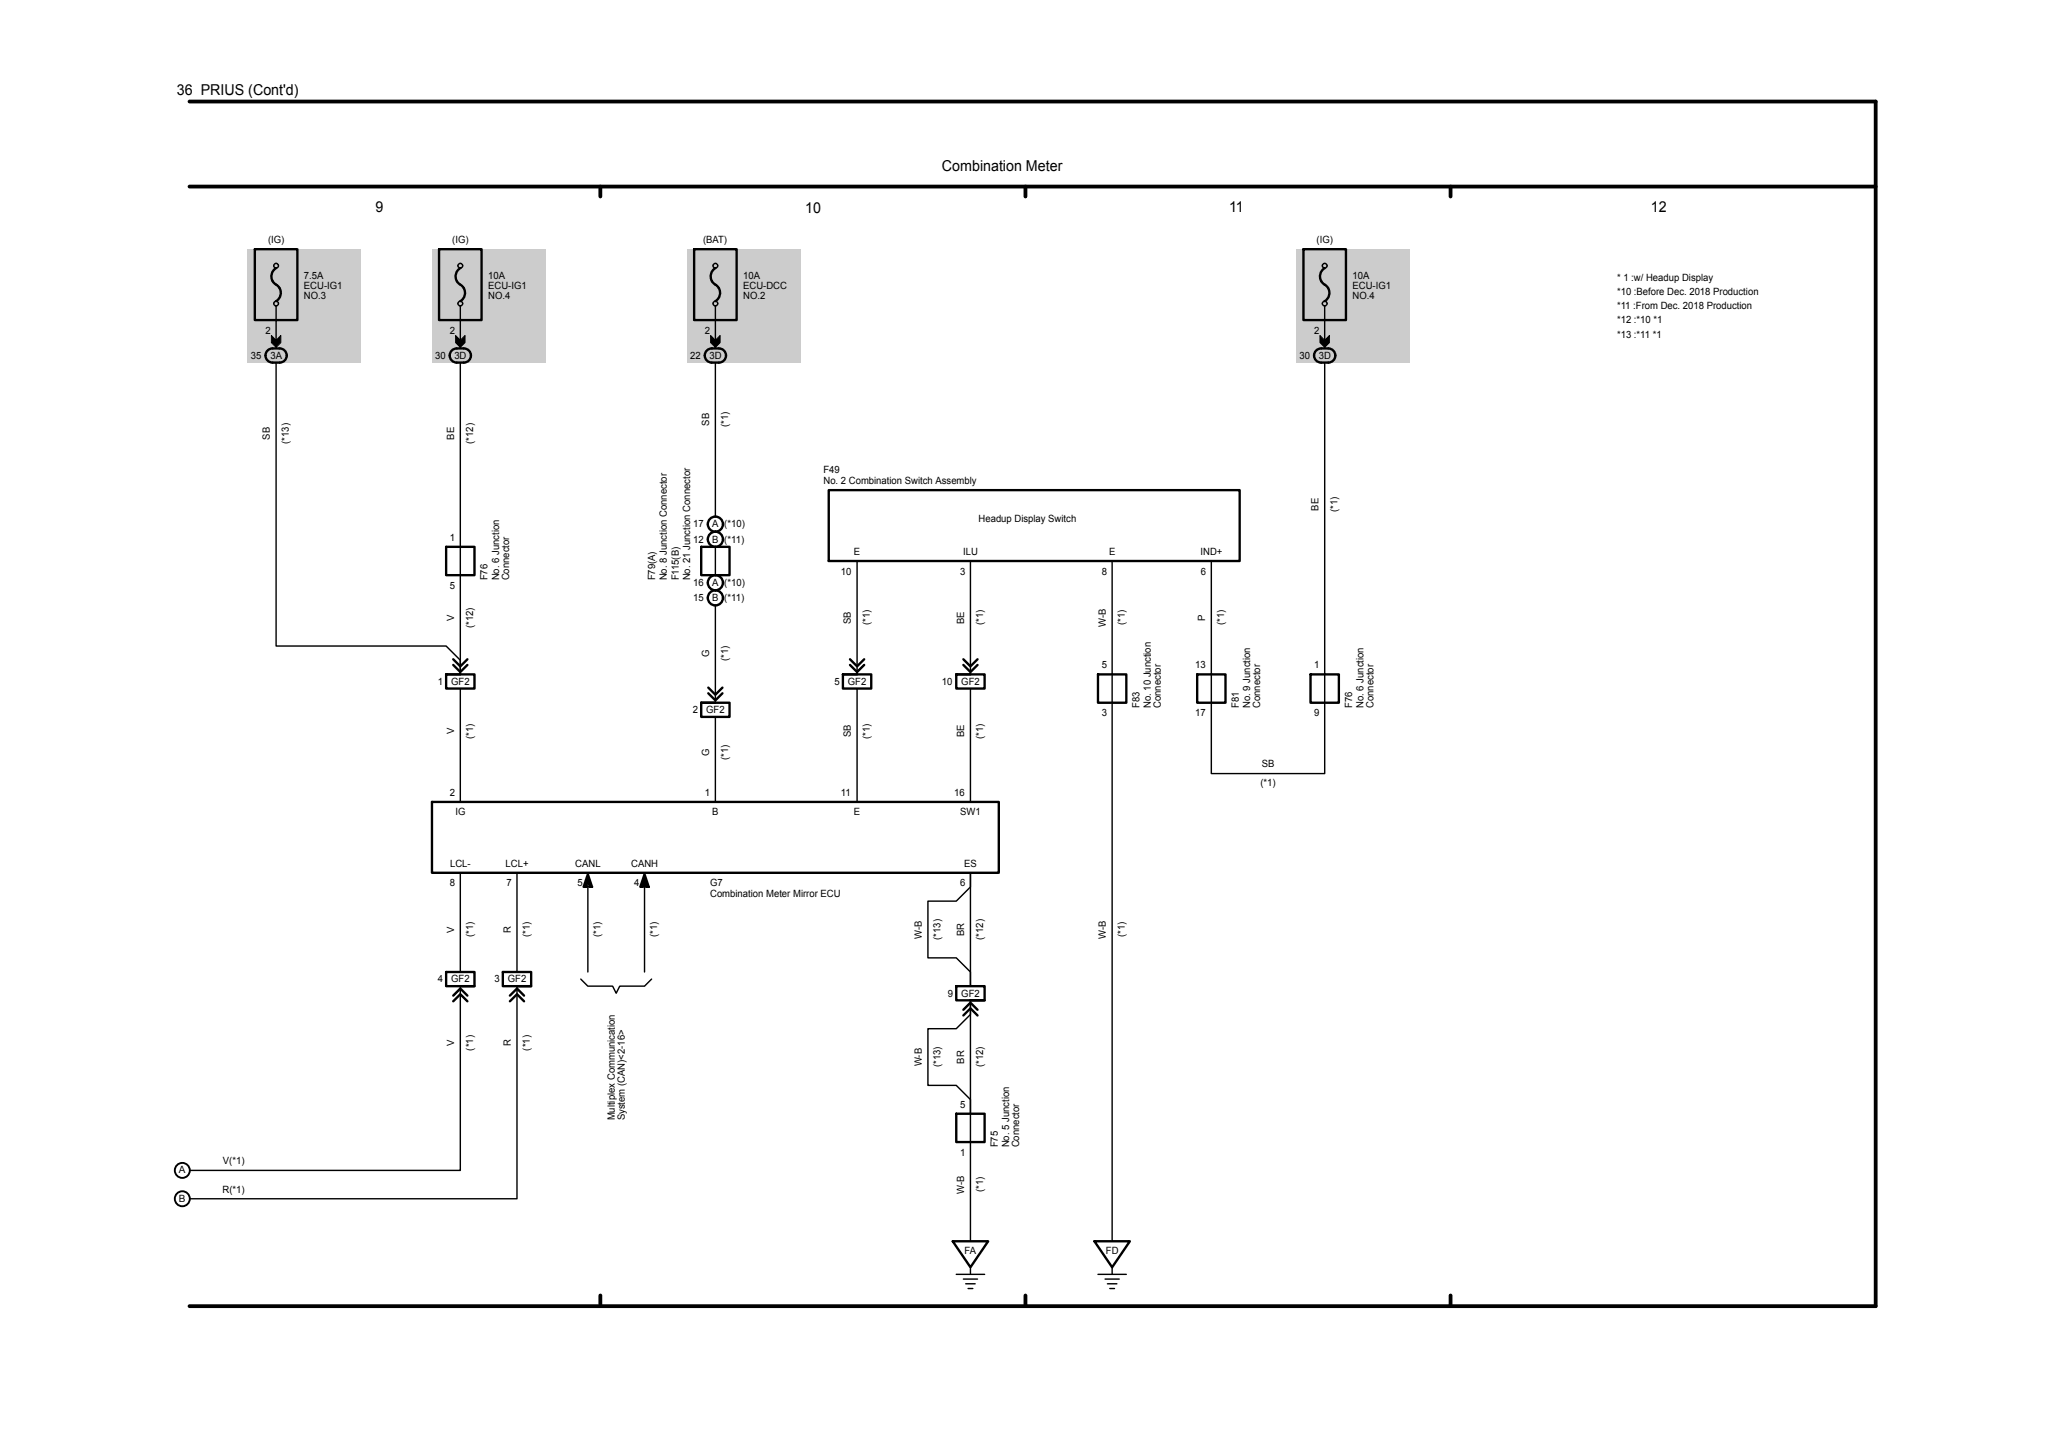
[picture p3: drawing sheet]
<svg xmlns="http://www.w3.org/2000/svg" width="297mm" height="210mm" viewBox="0 0 297 210" stroke-linecap="round" stroke-linejoin="round" font-family="sans-serif">
<path d="M27.5 14.7h244.4v174.6h-244.4M27.5 27h244.4M87 27v1.5M148.6 27v1.5M210.3 27v1.5M87 187.7v1.5M148.6 187.7v1.5M210.3 187.7v1.5" fill="none" stroke="#000" stroke-width=".55"/>
<g fill="#ccc">
<path d="M187.9 36.1h16.4v16.5h-16.4z"/>
<path d="M99.6 36.1h16.4v16.5h-16.4z"/>
<path d="M35.9 36.1h16.4v16.5h-16.4z"/>
<path d="M62.6 36.1h16.4v16.5h-16.4z"/>
<path d="M36.9 36.1h6.2v10.3h-6.2z"/>
<path d="M63.6 36.1h6.2v10.3h-6.2z"/>
<path d="M100.6 36.1h6.2v10.3h-6.2z"/>
<path d="M188.9 36.1h6.2v10.3h-6.2z"/>
</g>
<g fill="none" stroke="#000" stroke-width=".21">
<path d="M40 52.6v41h24.7l2 2.1v2v-45.1M40 44.3v6.2M66.7 44.3v6.2M103.7 52.6v22.3M103.7 44.3v6.2M192 52.6v59.5h-16.4v-30.8M192 44.3v6.2M103.7 79.3v4.1M66.7 99.8v16.4M103.7 87.7v14.1M124.2 81.3v16.4M124.2 99.8v16.4"/>
<path d="M140.7 81.3v16.4M140.7 99.8v16.4M161.2 81.3v98.6M103.7 103.9v12.3M66.7 126.5v14.4M74.9 126.5v14.4M85 128.5l.2-.7 .3 .7h.1l-.4-1.1-.4 1.1h-.1l.5-1.6 .5 1.6h.2l-.7-2-.7 2h1.4M85.2 126.5v14.4M93.2 128.5l.2-.7 .3 .7h.1l-.4-1.1-.4 1.1h-.1l.5-1.6 .6 1.6h.1l-.7-2-.7 2h1.4M93.4 126.5v14.4M134.5 130.6h4.1l2.1-2.1v-2v16.4v-2l-2.1-2.1h-4.1zM66.7 142.9v26.7h-39.2"/>
<path d="M74.9 142.9v30.8h-47.4M84.2 141.9l1 1h3.6l.5 1.1 .5-1.1h3.6l1.1-1M140.7 161.4v-2l-2.1-2.1h-4.1v-8.2h4.1l2.1-2.1v-2v34.9M138.6 184.7h4.1M139.6 185.4h2.1M140 186.1h1.3M140.3 186.7h.7M140.7 183.7v1M159.2 184.7h4.1M160.2 185.4h2M160.5 186.1h1.4M160.9 186.7h.6"/>
<path d="M161.2 183.7v1"/>
<circle cx="40" cy="38.5" r=".34"/>
<circle cx="66.7" cy="38.5" r=".34"/>
<circle cx="103.7" cy="38.5" r=".34"/>
<circle cx="192" cy="38.5" r=".34"/>
<circle cx="40" cy="44" r=".34"/>
<circle cx="66.7" cy="44" r=".34"/>
<circle cx="103.7" cy="44" r=".34"/>
<circle cx="192" cy="44" r=".34"/>
</g>
<g fill="none" stroke="#000" stroke-width=".34">
<path d="M36.9 36.1h6.2v10.3h-6.2zM40 38.9a1.43 1.43 0 0 0 .2 2.5 1.39 1.39 0 0 1-.2 2.2M63.6 36.1h6.2v10.3h-6.2zM66.7 38.9a1.43 1.43 0 0 0 .2 2.5 1.39 1.39 0 0 1-.2 2.2M100.6 36.1h6.2v10.3h-6.2zM103.7 38.9a1.43 1.43 0 0 0 .2 2.5 1.39 1.39 0 0 1-.2 2.2M188.9 36.1h6.2v10.3h-6.2zM192 38.9a1.43 1.43 0 0 0 .2 2.5 1.39 1.39 0 0 1-.2 2.2M38.9 50.7a2.22 2.22 0 0 1 2.5 .2 1.03 1.03 0 0 1 0 1.1 1.03 1.03 0 0 1-.9 .6h-1a1.03 1.03 0 0 1-1-.8 1.03 1.03 0 0 1 .4-1.1zM65.6 50.7a2.22 2.22 0 0 1 2.5 .2 1.03 1.03 0 0 1-.9 1.7h-1a1.03 1.03 0 0 1-1-.8 1.03 1.03 0 0 1 .4-1.1zM102.6 50.7a2.22 2.22 0 0 1 2.4 .2 1.03 1.03 0 0 1 .1 1.1 1.03 1.03 0 0 1-.9 .6h-1a1.03 1.03 0 0 1-1-.8 1.03 1.03 0 0 1 .4-1.1zM190.7 50.9l.2-.2a2.22 2.22 0 0 1 2.5 .2 1.03 1.03 0 0 1 0 1.1 1.03 1.03 0 0 1-.9 .6h-1a1.03 1.03 0 0 1-.9-.6 1.03 1.03 0 0 1 .1-1.1z"/>
<path d="M64.7 79.3h4.1v4.1h-4.1zM101.6 79.3h4.1v4.1h-4.1zM120.1 71h59.6v10.3h-59.6zM64.7 97.7h4.1v2.1h-4.1zM64.7 97.7h2M65.7 96.4l1 1 1-1M65.7 95.5l1 1.1 1-1.1M102.7 99.7l1 1 1-1M122.2 97.7h4.1v2.1h-4.1zM122.2 97.7h2M123.2 96.4l1 1 1.1-1M123.2 95.5l1 1.1 1.1-1.1"/>
<path d="M138.6 97.7h4.1v2.1h-4.1zM138.6 97.7h2.1M139.6 96.4l1.1 1 1-1M139.6 95.5l1.1 1.1 1-1.1M159.2 97.7h4.1v4.1h-4.1zM173.5 97.7h4.1v4.1h-4.1zM190 97.7h4.1v4.1h-4.1zM62.6 116.2h82.2v10.3h-82.2zM101.6 101.8h4.1v2.1h-4.1zM101.6 101.8h2.1M102.7 100.5l1 1 1-1M64.7 140.9h4.1v2h-4.1z"/>
<path d="M65.7 144.3l1-1 1 1M65.7 145.1l1-1 1 1M66.7 142.9h2.1M72.9 140.9h4.1v2h-4.1zM73.9 144.3l1-1 1.1 1M73.9 145.1l1-1 1.1 1M74.9 142.9h2.1M138.6 142.9h4.1v2.1h-4.1zM139.6 147.2l1.1-1.1 1 1.1M139.6 146.3l1.1-1 1 1M140.7 145h2M138.1 179.9h5.1l-2.5 3.8z"/>
<path d="M138.6 161.4h4.1v4.1h-4.1zM158.6 179.9h5.2l-2.6 3.8z"/>
<circle cx="103.7" cy="78.2" r="1.1"/>
<circle cx="103.7" cy="76" r="1.1"/>
<circle cx="103.7" cy="86.6" r="1.1"/>
<circle cx="103.7" cy="84.5" r="1.1"/>
</g>
<path d="M39.3 48.6l.7 .7 .7-.7v1.1l-.7 .6-.7-.6zM66 48.6l.7 .7 .7-.7v1.1l-.7 .6-.7-.6zM103 48.6l.7 .7 .7-.7v1.1l-.7 .6-.7-.6zM191.3 48.6l.7 .7 .7-.7v1.1l-.7 .6-.7-.6z" fill="#000"/>
<path d="M39.3 48.6l.7 .7 .7-.7v1.1l-.7 .6-.7-.6zM66 48.6l.7 .7 .7-.7v1.1l-.7 .6-.7-.6zM103 48.6l.7 .7 .7-.7v1.1l-.7 .6-.7-.6zM191.3 48.6l.7 .7 .7-.7v1.1l-.7 .6-.7-.6z" fill="none" stroke="#000" stroke-width=".14"/>
<circle cx="26.4" cy="169.6" r="1.09" fill="#fff"/>
<circle cx="26.4" cy="169.6" r="1.09" fill="none" stroke="#000" stroke-width=".27"/>
<circle cx="26.4" cy="173.7" r="1.09" fill="#fff"/>
<circle cx="26.4" cy="173.7" r="1.09" fill="none" stroke="#000" stroke-width=".27"/>
<g font-size="2.2">
<text x="25.7" y="13.8">36 PRIUS (Cont'd)</text>
<text x="136.5" y="24.8">Combination Meter</text>
<text x="54.4" y="30.7">9</text>
<text x="116.7" y="30.8">10</text>
<text x="178.1" y="30.7">11</text>
<text x="239.3" y="30.7">12</text>
</g>
<g font-size="1.5">
<text x="38.8" y="35.2">(IG)</text>
<text x="65.5" y="35.2">(IG)</text>
<text x="101.9" y="35.2">(BAT)</text>
<text x="190.8" y="35.2">(IG)</text>
<text x="44.1" y="40.4">7.5A</text>
<text x="44.1" y="41.8">ECU-IG1</text>
<text x="70.8" y="40.4">10A</text>
<text x="70.8" y="41.8">ECU-IG1</text>
<text x="107.7" y="40.4">10A</text>
<text x="107.7" y="41.8">ECU-DCC</text>
<text x="196" y="40.4">10A</text>
<text x="196" y="41.8">ECU-IG1</text>
<text x="234.4" y="40.7">* 1 :w/ Headup Display</text>
<text x="44.1" y="43.3">NO.3</text>
<text x="70.8" y="43.3">NO.4</text>
<text x="107.7" y="43.3">NO.2</text>
<text x="196" y="43.3">NO.4</text>
<text x="234.4" y="42.8">*10 :Before Dec. 2018 Production</text>
<text x="234.4" y="44.8">*11 :From Dec. 2018 Production</text>
<text x="234.4" y="46.9">*12 :*10 *1</text>
<text x="36.4" y="52">35</text>
<text x="38.5" y="48.4">2</text>
<text x="39.2" y="52">3A</text>
<text x="63.1" y="52">30</text>
<text x="65.2" y="48.4">2</text>
<text x="65.9" y="52">3D</text>
<text x="100" y="52">22</text>
<text x="102.2" y="48.4">2</text>
<text x="102.8" y="52">3D</text>
<text x="188.4" y="52">30</text>
<text x="190.5" y="48.4">2</text>
<text x="191.1" y="52">3D</text>
<text x="234.4" y="48.9">*13 :*11 *1</text>
<text x="39.1" y="63.7" transform="rotate(-90 39.1 63.7)">SB</text>
<text x="41.9" y="64.3" transform="rotate(-90 41.9 64.3)">(*13)</text>
<text x="65.8" y="63.7" transform="rotate(-90 65.8 63.7)">BE</text>
<text x="68.6" y="64.3" transform="rotate(-90 68.6 64.3)">(*12)</text>
<text x="102.8" y="61.7" transform="rotate(-90 102.8 61.7)">SB</text>
<text x="105.5" y="61.9" transform="rotate(-90 105.5 61.9)">(*1)</text>
<text x="119.4" y="68.5">F49</text>
<text x="119.4" y="70.1">No. 2 Combination Switch Assembly</text>
<text x="100.5" y="76.4">17</text>
<text x="103.2" y="76.4">A (*10)</text>
<text x="141.8" y="75.6">Headup Display Switch</text>
<text x="191.1" y="74" transform="rotate(-90 191.1 74)">BE</text>
<text x="193.9" y="74.2" transform="rotate(-90 193.9 74.2)">(*1)</text>
<text x="65.2" y="78.4">1</text>
<text x="100.5" y="78.6">12</text>
<text x="103.2" y="78.6">B (*11)</text>
<text x="121.9" y="83.3">10</text>
<text x="123.8" y="80.4">E</text>
<text x="139.2" y="83.3">3</text>
<text x="139.6" y="80.4">ILU</text>
<text x="159.7" y="83.3">8</text>
<text x="160.8" y="80.4">E</text>
<text x="174" y="80.4">IND+</text>
<text x="174.1" y="83.3">6</text>
<text x="65.2" y="85.3">5</text>
<text x="65.8" y="90" transform="rotate(-90 65.8 90)">V</text>
<text x="70.7" y="84.1" transform="rotate(-90 70.7 84.1)">F76</text>
<text x="72.3" y="84.1" transform="rotate(-90 72.3 84.1)">No. 6 Junction</text>
<text x="73.8" y="84.1" transform="rotate(-90 73.8 84.1)">Connector</text>
<text x="95" y="84.1" transform="rotate(-90 95 84.1)">F79(A)</text>
<text x="96.6" y="84.1" transform="rotate(-90 96.6 84.1)">No. 8 Junction Connector</text>
<text x="98.4" y="84.1" transform="rotate(-90 98.4 84.1)">F115(B)</text>
<text x="100.1" y="84.1" transform="rotate(-90 100.1 84.1)">No. 21 Junction Connector</text>
<text x="100.5" y="87.1">15</text>
<text x="100.5" y="84.9">16</text>
<text x="103.2" y="87.1">B (*11)</text>
<text x="103.2" y="84.9">A (*10)</text>
<text x="174.7" y="90" transform="rotate(-90 174.7 90)">P</text>
<text x="68.6" y="91" transform="rotate(-90 68.6 91)">(*12)</text>
<text x="102.8" y="95.2" transform="rotate(-90 102.8 95.2)">G</text>
<text x="105.5" y="95.8" transform="rotate(-90 105.5 95.8)">(*1)</text>
<text x="123.3" y="90.4" transform="rotate(-90 123.3 90.4)">SB</text>
<text x="126.1" y="90.6" transform="rotate(-90 126.1 90.6)">(*1)</text>
<text x="139.8" y="90.4" transform="rotate(-90 139.8 90.4)">BE</text>
<text x="142.5" y="90.6" transform="rotate(-90 142.5 90.6)">(*1)</text>
<text x="160.3" y="90.9" transform="rotate(-90 160.3 90.9)">W-B</text>
<text x="163" y="90.6" transform="rotate(-90 163 90.6)">(*1)</text>
<text x="177.4" y="90.6" transform="rotate(-90 177.4 90.6)">(*1)</text>
<text x="63.4" y="99.2">1</text>
<text x="65.4" y="99.2">GF2</text>
<text x="121" y="99.2">5</text>
<text x="122.9" y="99.2">GF2</text>
<text x="136.5" y="99.2">10</text>
<text x="139.3" y="99.2">GF2</text>
<text x="159.7" y="96.8">5</text>
<text x="173.2" y="96.8">13</text>
<text x="190.5" y="96.8">1</text>
<text x="65.8" y="106.4" transform="rotate(-90 65.8 106.4)">V</text>
<text x="68.6" y="107.1" transform="rotate(-90 68.6 107.1)">(*1)</text>
<text x="100.4" y="103.3">2</text>
<text x="102.4" y="103.3">GF2</text>
<text x="123.3" y="106.9" transform="rotate(-90 123.3 106.9)">SB</text>
<text x="126.1" y="107.1" transform="rotate(-90 126.1 107.1)">(*1)</text>
<text x="139.8" y="106.9" transform="rotate(-90 139.8 106.9)">BE</text>
<text x="142.5" y="107.1" transform="rotate(-90 142.5 107.1)">(*1)</text>
<text x="159.7" y="103.8">3</text>
<text x="165.2" y="102.6" transform="rotate(-90 165.2 102.6)">F83</text>
<text x="166.8" y="102.6" transform="rotate(-90 166.8 102.6)">No. 10 Junction</text>
<text x="168.3" y="102.6" transform="rotate(-90 168.3 102.6)">Connector</text>
<text x="173.2" y="103.8">17</text>
<text x="179.5" y="102.6" transform="rotate(-90 179.5 102.6)">F81</text>
<text x="181.2" y="102.6" transform="rotate(-90 181.2 102.6)">No. 9 Junction</text>
<text x="182.6" y="102.6" transform="rotate(-90 182.6 102.6)">Connector</text>
<text x="190.5" y="103.8">9</text>
<text x="196" y="102.6" transform="rotate(-90 196 102.6)">F76</text>
<text x="197.6" y="102.6" transform="rotate(-90 197.6 102.6)">No. 6 Junction</text>
<text x="199.1" y="102.6" transform="rotate(-90 199.1 102.6)">Connector</text>
<text x="102.8" y="109.6" transform="rotate(-90 102.8 109.6)">G</text>
<text x="105.5" y="110.1" transform="rotate(-90 105.5 110.1)">(*1)</text>
<text x="182.7" y="114">(*1)</text>
<text x="182.9" y="111.2">SB</text>
<text x="65.2" y="115.3">2</text>
<text x="66" y="118.1">IG</text>
<text x="102.2" y="115.3">1</text>
<text x="103.2" y="118.1">B</text>
<text x="121.9" y="115.3">11</text>
<text x="123.8" y="118.1">E</text>
<text x="138.3" y="115.3">16</text>
<text x="139.2" y="118.1">SW1</text>
<text x="65.2" y="125.6">LCL-</text>
<text x="73.3" y="125.6">LCL+</text>
<text x="83.4" y="125.6">CANL</text>
<text x="91.5" y="125.6">CANH</text>
<text x="139.8" y="125.6">ES</text>
<text x="65.2" y="128.5">8</text>
<text x="73.4" y="128.5">7</text>
<text x="83.7" y="128.5">5</text>
<text x="91.9" y="128.5">4</text>
<text x="102.9" y="130">Combination Meter Mirror ECU</text>
<text x="102.9" y="128.4">G7</text>
<text x="139.2" y="128.5">6</text>
<text x="65.8" y="135.2" transform="rotate(-90 65.8 135.2)">V</text>
<text x="68.6" y="135.8" transform="rotate(-90 68.6 135.8)">(*1)</text>
<text x="74" y="135.2" transform="rotate(-90 74 135.2)">R</text>
<text x="76.8" y="135.8" transform="rotate(-90 76.8 135.8)">(*1)</text>
<text x="87.1" y="135.8" transform="rotate(-90 87.1 135.8)">(*1)</text>
<text x="95.3" y="135.8" transform="rotate(-90 95.3 135.8)">(*1)</text>
<text x="133.6" y="136.1" transform="rotate(-90 133.6 136.1)">W-B</text>
<text x="136.3" y="136.2" transform="rotate(-90 136.3 136.2)">(*13)</text>
<text x="139.8" y="135.7" transform="rotate(-90 139.8 135.7)">BR</text>
<text x="142.5" y="136.2" transform="rotate(-90 142.5 136.2)">(*12)</text>
<text x="160.3" y="136.1" transform="rotate(-90 160.3 136.1)">W-B</text>
<text x="163" y="135.8" transform="rotate(-90 163 135.8)">(*1)</text>
<text x="63.4" y="142.4">4</text>
<text x="65.4" y="142.4">GF2</text>
<text x="71.7" y="142.4">3</text>
<text x="73.6" y="142.4">GF2</text>
<text x="137.4" y="144.4">9</text>
<text x="139.3" y="144.4">GF2</text>
<text x="65.8" y="151.6" transform="rotate(-90 65.8 151.6)">V</text>
<text x="68.6" y="152.2" transform="rotate(-90 68.6 152.2)">(*1)</text>
<text x="74" y="151.6" transform="rotate(-90 74 151.6)">R</text>
<text x="76.8" y="152.2" transform="rotate(-90 76.8 152.2)">(*1)</text>
<text x="133.6" y="154.6" transform="rotate(-90 133.6 154.6)">W-B</text>
<text x="136.3" y="154.7" transform="rotate(-90 136.3 154.7)">(*13)</text>
<text x="139.8" y="154.2" transform="rotate(-90 139.8 154.2)">BR</text>
<text x="142.5" y="154.7" transform="rotate(-90 142.5 154.7)">(*12)</text>
<text x="139.2" y="160.5">5</text>
<text x="89.1" y="162.4" transform="rotate(-90 89.1 162.4)">Multiplex Communication</text>
<text x="90.6" y="162.4" transform="rotate(-90 90.6 162.4)">System (CAN)&lt;2-16&gt;</text>
<text x="139.2" y="167.5">1</text>
<text x="144.6" y="166.3" transform="rotate(-90 144.6 166.3)">F75</text>
<text x="146.3" y="166.3" transform="rotate(-90 146.3 166.3)">No. 5 Junction</text>
<text x="147.7" y="166.3" transform="rotate(-90 147.7 166.3)">Connector</text>
<text x="25.9" y="170.1">A</text>
<text x="32.3" y="172.8">R(*1)</text>
<text x="32.3" y="168.7">V(*1)</text>
<text x="139.8" y="173" transform="rotate(-90 139.8 173)">W-B</text>
<text x="142.5" y="172.8" transform="rotate(-90 142.5 172.8)">(*1)</text>
<text x="25.9" y="174.2">B</text>
<text x="139.8" y="181.7">FA</text>
<text x="160.3" y="181.7">FD</text>
</g>
</svg>
